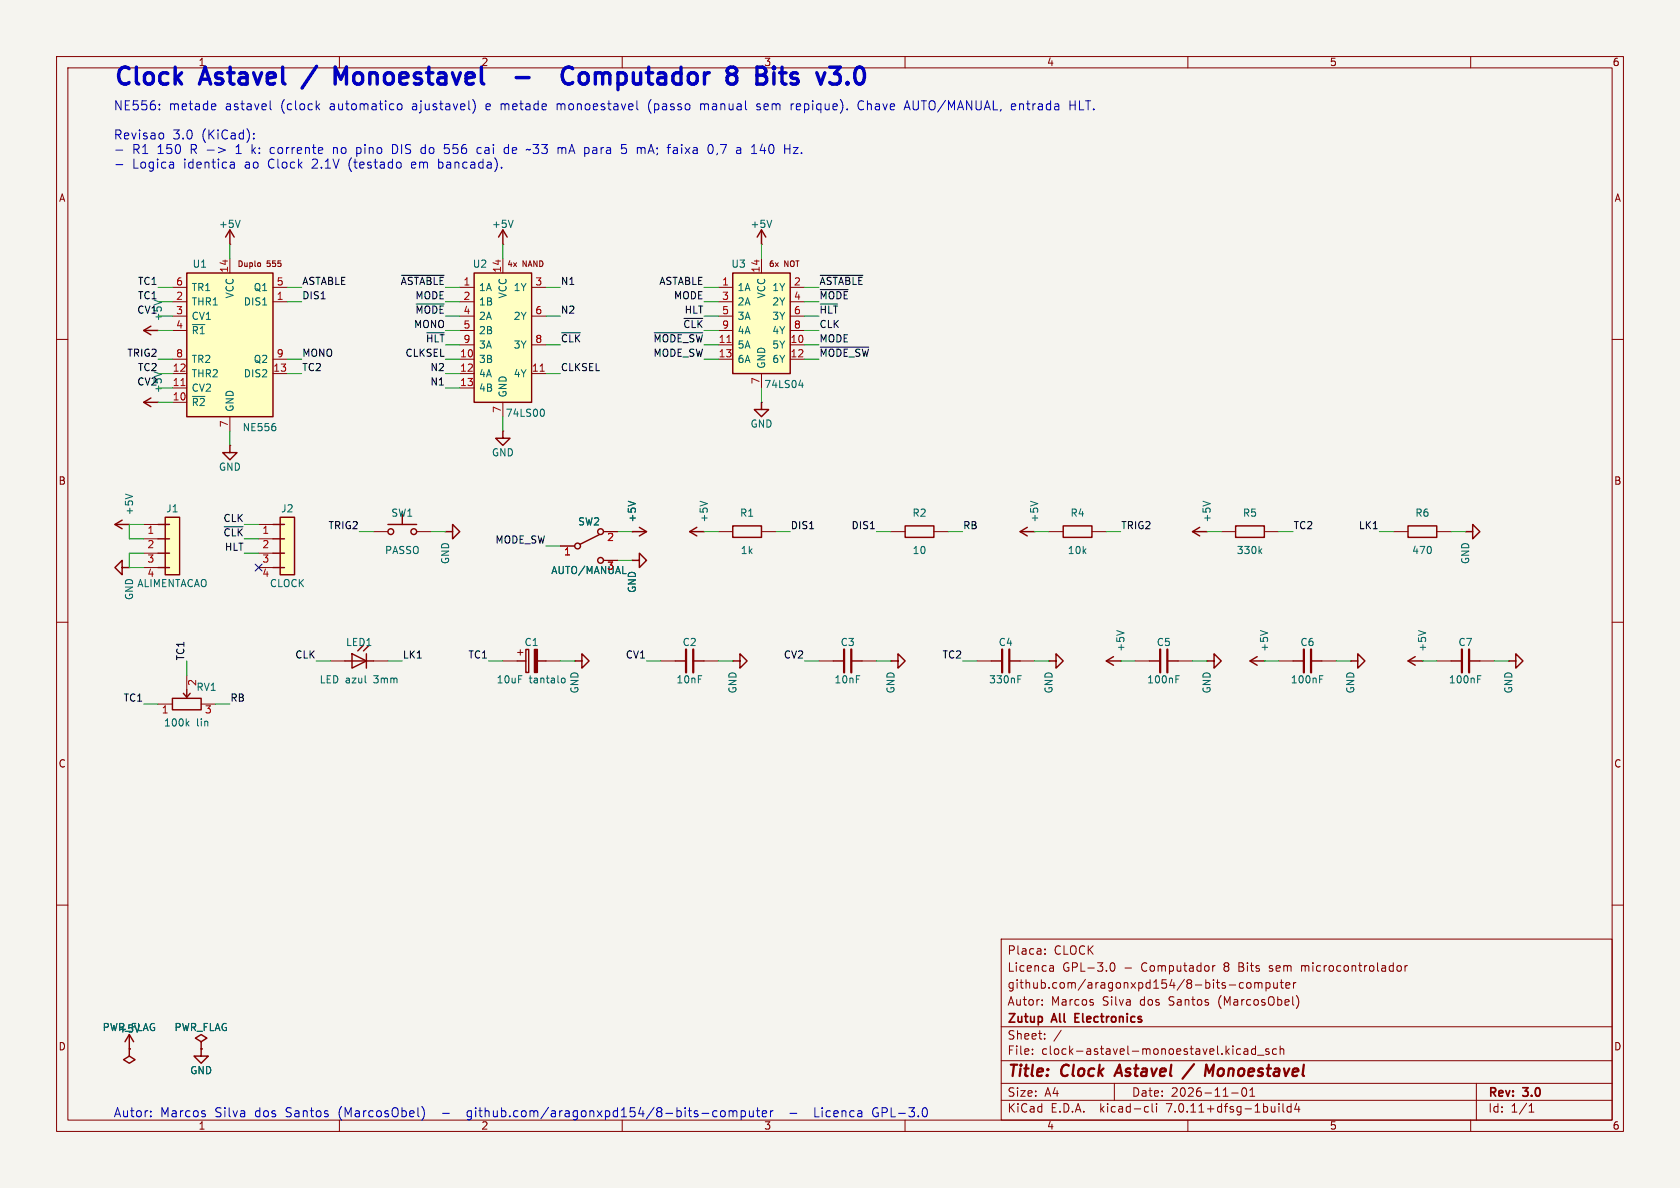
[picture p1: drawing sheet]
<svg xmlns="http://www.w3.org/2000/svg" width="297mm" height="210mm" viewBox="0 0 297 210" stroke-linecap="round" stroke-linejoin="round" font-family="sans-serif">
<path d="M0 0h297v210h-297z" fill="#f5f4ef" stroke="#f5f4ef" stroke-width=".18"/>
<g fill="none" stroke="#840000" stroke-width=".18">
<path d="M10 10h277v190h-277zM12 12h273v186h-273zM60 10v2M110 10v2M160 10v2M210 10v2M260 10v2M10 60h2M27.9 58.4h.1M30.5 50.8h2.5M30.5 53.3h2.5M30.5 55.9h2.5"/>
<path d="M30.5 58.4h2.5M40.6 43.2h.1M40.6 45.7v2.6M46 46.5l.1 .1-.1 .5M48.3 50.8h2.5M48.3 53.3h2.5M81.3 50.8h2.5M81.3 53.3h2.5M81.3 55.9h2.5M81.3 58.4h2.5M88.9 43.2h.1M88.9 45.7v2.6"/>
<path d="M94 50.8h2.5M94 55.9h2.5M127 50.8h2.5M127 53.3h2.5M127 55.9h2.5M127 58.4h2.5M134.6 43.2h.1M134.6 45.7v2.6M139.7 50.8h2.5M139.7 53.3h2.5M139.7 55.9h2.5M139.7 58.4h2.5"/>
<path d="M285 60h2M27.9 71.1h.1M30.5 63.5h2.5M30.5 66h2.5M30.5 68.6h2.5M30.5 71.1h2.5M40.6 78.7h.1M40.6 73.7v2.5M48.3 63.5h2.5M48.3 66h2.5M81.3 61h2.5M81.3 63.5h2.5"/>
<path d="M81.3 66h2.5M81.3 68.6h2.5M88.9 76.2h.1M88.9 71.1v2.6M94 61h2.5M94 66h2.5M127 61h2.5M127 63.5h2.5M134.6 71.1h.1M134.6 66v2.6M139.7 61h2.5M139.7 63.5h2.5"/>
<path d="M22.9 92.7h.1M25.4 92.7h2.5M25.4 95.3h2.5M25.4 97.8h2.5M45.7 92.7h2.6M45.7 95.3h2.6M45.7 97.8h2.6M66 94h2.6M73.7 94h2.5M78.7 94h.1M99.1 96.5h2.5M106.7 94h2.5"/>
<path d="M106.7 99.1h2.5M111.8 94h.1M111.8 99.1h.1M124.5 94h.1M127 94h2.5M134.6 94h2.6M157.5 94h2.5M165.1 94h2.5M182.9 94h.1M185.4 94h2.6M193 94h2.6M213.4 94h.1"/>
<path d="M215.9 94h2.5M223.5 94h2.6M246.4 94h2.5M254 94h2.5M259.1 94h.1M10 110h2M22.9 100.3h.1M25.4 100.3h2.5M33 119.4v2.5M45.7 100.3h2.6M58.4 116.8h2.6M66 116.8h2.6"/>
<path d="M88.9 116.8h2.5M96.5 116.8h2.6M101.6 116.8h.1M116.8 116.8h2.6M124.5 116.8h2.5M129.5 116.8h.1M144.8 116.8h2.5M152.4 116.8h2.5M157.5 116.8h.1M172.7 116.8h2.6M180.3 116.8h2.6M185.4 116.8h.1"/>
<path d="M198.1 116.8h.1M200.7 116.8h2.5M208.3 116.8h2.5M213.4 116.8h.1M223.5 116.8h.1M226.1 116.8h2.5M233.7 116.8h2.5M238.8 116.8h.1M251.5 116.8h.1M254 116.8h2.5M261.6 116.8h2.6M266.7 116.8h.1"/>
<path d="M285 110h2M27.9 124.5h2.6M35.6 124.5h2.5M10 160h2M285 160h2M177 166h108v32h-108zM184.2 177.6v.1M184.2 176.8v.1M184.7 168.6v.1M184.7 167.8v.1M185.7 170.7h.3l.2 .2v.8M186.2 171.6l-.5 .1"/>
<path d="M186.2 171.1h-.5M193.2 177.3v.3M196.4 170.3l.2-.1a.81 .81 0 0 1 .6 .6 .81 .81 0 0 1-.3 .8l-.2 .1a.81 .81 0 0 1-.3-1.4zM214.4 170.7v1M214.8 170.7l-.3 .1-.1 .2M217.3 174.1h1.2M219.8 173.8l-.4-.1-.3 .3v.4l.1 .2h.6M220.5 173.8l.2-.1 .4 .1 .1 .6-.2 .2-.3 .1-.2-.1zM221.8 173.8l.4-.1 .3 .2M221.8 173.7v1M222.5 173.9l.2-.2 .3 .1 .1 .9M222.5 173.9v.8"/>
<path d="M223.8 173.8l.4-.1 .3 .3v.4l-.1 .2h-.6M223.8 173.7v1.5M225.2 173.7v.9l.4 .1 .2-.1M225.8 173.7v1M226.3 173.7h.6M226.5 173.2v1.3l.4 .2M227.3 174.2l.7-.1v-.3l-.5-.1-.2 .2 .1 .7h.6M228.7 173.7v1M229.1 173.7l-.3 .1-.1 .2M229.2 176a1.72 1.72 0 0 1 0 2.3M230.1 170.7v1M230.2 170.8h-.1"/>
<path d="M247 171l.2-.3 .4 .1 .1 .2v.4l-.1 .2-.4 .1-.2-.3M248.4 170.7v1M248.8 170.7l-.3 .1-.1 .2M22.9 185.4h.1M35.6 185.4h.1M60 198v2M110 198v2M160 198v2M177 194.5h108M177 191.5h108M177 187.5h108M177 181.5h108"/>
<path d="M182.5 186.3v.1M182.5 185.5v.1M184.7 183.6v.1M184.7 182.8v.1M187.6 182.1l-1.3 2M197 191.5v3M202.6 195.6l.4 .1M203 196.5l-.4 .1M203.7 195.1v1.3l.2 .2M204.5 195.1v.1M204.5 195.6v1M210 198v2"/>
<path d="M217.7 193.2h1.2M218.9 185.4l.4 .1M219.3 186.3l-.4 .1M219.7 192.4l.2-.1a.81 .81 0 0 1 .6 .6 .81 .81 0 0 1-.3 .8l-.2 .1a.81 .81 0 0 1-.3-1.4zM220 185.5h.5l.1 .9M220.6 185.8h-.5a.29 .29 0 0 0-.2 .3 .29 .29 0 0 0 .2 .3l.5-.1M221 193.8h.8M221 192.7l.4-.4v1.5M222 185.5l-.5-.1-.3 .3v.4l.2 .2h.6M222 184.9v1.5M222.3 186.5h1.2M224.3 185.5l-.3-.1-.3 .2 .1 .2 .5 .2v.3h-.6"/>
<path d="M225.7 185.5l-.5-.1-.2 .3v.4l.1 .2h.6M226.1 195.1v.1M226.1 195.6v1M226.3 185.5l.2-.1 .4 .1 .1 .9M226.3 184.9v1.5M226.8 195.1v1.3l.2 .2M228.2 195.7l-.4-.1-.3 .3v.4l.2 .2h.5M228.2 195.1v1.5M229.2 195l-.3 1.1h.9M229.6 195.6v1M260 198v2M261 191.5v6.5"/>
<path d="M270.3 196.6h.9M270.3 195.5l.4-.4v1.5"/>
</g>
<g fill="none" stroke="#840000" stroke-width=".4">
<path d="M121.3 114.8v4.1M122.6 114.8v4.1M149.2 114.8v4.1M150.5 114.8v4.1M177.2 114.8v4.1M178.4 114.8v4.1M205.1 114.8v4.1M206.4 114.8v4.1M230.5 114.8v4.1M231.8 114.8v4.1M258.4 114.8v4.1M259.7 114.8v4.1"/>
<path d="M197.9 188.2l-.9 2M211.1 188.1l-2 2.6M213.3 188.2l.5 1.4 .8-1.4-.3 2"/>
</g>
<path d="M190.1 179.9h.5M190.8 179.2h-.7v1.5h.7" fill="none" stroke="#840000" stroke-width=".3"/>
<g fill="none" stroke="#840000" stroke-width=".25">
<path d="M25.4 58.4h2.5M26.7 57.7l-1.3 .7 1.3 .8M33 48.3h15.3v25.4h-15.3zM39.9 41.9l.7-1.3 .8 1.3M40.6 40.6v2.6M83.8 48.3h10.2v22.8h-10.2zM88.1 41.9l.8-1.3 .8 1.3M88.9 40.6v2.6M129.5 48.3h10.2v17.7h-10.2zM133.9 41.9l.7-1.3 .8 1.3M134.6 40.6v2.6M25.4 71.1h2.5"/>
<path d="M26.7 70.4l-1.3 .7 1.3 .8M40.6 78.7v1.3h1.3l-1.3 1.3-1.2-1.3h1.2M88.9 76.2v1.3h1.3l-1.3 1.2-1.3-1.2h1.3M134.6 71.1v1.3h1.3l-1.3 1.3-1.3-1.3h1.3M20.3 92.7h2.6M21.6 91.9l-1.3 .8 1.3 .8M27.9 92.7h2.1M27.9 97.8h2.1M27.9 95.3h2.1M29.2 91.4h2.5v10.2h-2.5zM48.3 92.7h2M48.3 97.8h2"/>
<path d="M48.3 95.3h2M49.5 91.4h2.6v10.2h-2.6zM68.6 92.7h5.1M71.1 90.9v1.8M78.7 94h1.3v-1.3l1.3 1.3-1.3 1.3v-1.3M105.9 94.5l-3.4 1.7M111.8 99.1h1.2v-1.3l1.3 1.3-1.3 1.2v-1.2M111.8 94h2.5M113 93.2l1.3 .8-1.3 .7M121.9 94h2.6M123.2 93.2l-1.3 .8 1.3 .7M129.5 93h5.1v2h-5.1z"/>
<path d="M160 93h5.1v2h-5.1zM180.3 94h2.6M181.6 93.2l-1.3 .8 1.3 .7M188 93h5v2h-5zM210.8 94h2.6M212.1 93.2l-1.3 .8 1.3 .7M218.4 93h5.1v2h-5.1zM248.9 93h5.1v2h-5.1zM259.1 94h1.2v-1.3l1.3 1.3-1.3 1.3v-1.3M21.6 100.3v-1.2l-1.3 1.2 1.3 1.3v-1.3h1.3M27.9 100.3h2.1M48.3 100.3h2"/>
<path d="M61 116.8h5M62.2 115.6l2.6 1.2-2.6 1.3zM64.3 114l-1.1 1.1M64.8 115.6v2.5M65.3 114l-1 1.1M91.4 116.8h1.6M93 114.8h.5v4.1h-.5zM95 116.8h1.5M101.6 116.8h1.3v-1.2l1.2 1.2-1.2 1.3v-1.3M119.4 116.8h1.9M122.6 116.8h1.9M129.5 116.8h1.3v-1.2l1.3 1.2-1.3 1.3v-1.3"/>
<path d="M147.3 116.8h1.9M150.5 116.8h1.9M157.5 116.8h1.2v-1.2l1.3 1.2-1.3 1.3v-1.3M175.3 116.8h1.9M178.4 116.8h1.9M185.4 116.8h1.3v-1.2l1.3 1.2-1.3 1.3v-1.3M195.6 116.8h2.5M196.8 116.1l-1.2 .7 1.2 .8M203.2 116.8h1.9M206.4 116.8h1.9M213.4 116.8h1.2v-1.2l1.3 1.2-1.3 1.3v-1.3M221 116.8h2.5"/>
<path d="M222.2 116.1l-1.2 .7 1.2 .8M228.6 116.8h1.9M231.8 116.8h1.9M238.8 116.8h1.2v-1.2l1.3 1.2-1.3 1.3v-1.3M248.9 116.8h2.6M250.2 116.1l-1.3 .7 1.3 .8M256.5 116.8h1.9M259.7 116.8h1.9M266.7 116.8h1.3v-1.2l1.2 1.2-1.2 1.3v-1.3M30.5 123.4h5.1v2.1h-5.1zM32.4 122.6l.6 .7 .6-.7M33 121.9v1.4"/>
<path d="M22.1 184.2l.8-1.3 .7 1.3M22.9 182.9v3.8l1 .6-1 .7-1.1-.7 1.1-.6M35.6 184.2l1-.7-1-.6-1.1 .6 1.1 .7v2.5h1.2l-1.2 1.3-1.3-1.3h1.3"/>
<circle cx="69.1" cy="94" r=".51"/>
<circle cx="73.2" cy="94" r=".51"/>
<circle cx="102.1" cy="96.5" r=".51"/>
<circle cx="106.2" cy="94" r=".51"/>
<circle cx="106.2" cy="99.1" r=".51"/>
</g>
<g fill="none" stroke="#006464" stroke-width=".18">
<path d="M42.5 38.9l-.5 1.3M90.7 38.9l-.4 1.3M136.4 38.9l-.4 1.3M27.2 53l1.3 .5M27.2 65.7l1.3 .5M48.7 75.5v.5M95.9 72.3a.79 .79 0 0 1 0 1.3M141.2 68.1h.8M141.8 67.7v.8M22.2 87.3l1.2 .5M111.1 88.6l1.2 .4M123.8 88.6l1.2 .4"/>
<path d="M182.2 88.6l1.3 .4M212.7 88.6l1.2 .4M222.7 97.4l.4 .5M223.1 97l-.5 .5M99.4 119.9h.3l.2 .2-.1 .6h-.4M179.9 119.4h.7M197.4 111.5l1.3 .4M207.9 119.4h.6M222.8 111.5l1.3 .4M233.3 119.4h.6M250.8 111.5l1.2 .4M261.2 119.4h.6"/>
<path d="M33.1 127.9l.3 .4M33.4 127.5l-.5 .5M179.9 120.1h.5M207.9 120.1h.4M233.3 120.1h.4M261.2 120.1h.5"/>
</g>
<g fill="#ffffc2" stroke="#ffffc2" stroke-width=".18">
<path d="M129.5 48.3h10.2v17.7h-10.2z"/>
<path d="M49.5 91.4h2.6v10.2h-2.6z"/>
<path d="M29.2 91.4h2.5v10.2h-2.5z"/>
<path d="M83.8 48.3h10.2v22.8h-10.2z"/>
<path d="M33 48.3h15.3v25.4h-15.3z"/>
</g>
<path d="M32 68.2h.7M95.5 65.6h.7M128.5 60.5h.7" fill="none" stroke="#a90000" stroke-width=".18"/>
<path d="M94.5 114.8h.5v4.1h-.5z" fill="#840000" stroke="#840000" stroke-width=".25"/>
<path d="M71 48.7h7.5M73.6 53.7h4.9M75.4 58.8h3.1M99.3 58.8h3.3M115.7 58.8h8.5M120.9 56.3h3.3M145 48.7h7.6M145 53.7h3.1M145 51.2h5M145 61.4h8.6M39.6 93.1h3.4" fill="none" stroke="#0f0f0f" stroke-width=".18"/>
<g fill="none" stroke="#0000c2" stroke-width=".18">
<path d="M28.2 19.3v.1M28.2 18.4v.2M37.9 18.4h.2l.1 .3-.8 .2M38.1 19.3l-.2 .1M47.8 17.8v1.4l.2 .2M56.1 18.8l.4 .6M56.5 18.4l-.6 .6M70.3 18.5l.2-.1 .5 .1 .1 .6-.2 .2-.4 .1-.2-.1zM83.9 18a1.87 1.87 0 0 1-.3 2M112.6 17.8v1.4l.2 .2M114.7 18.7l.1 .9M123.9 18.4v1"/>
<path d="M133.8 19.3l.4 .1M134.2 18.4h-.2l-.2 .2 .1 .2 .3 .1M139.9 18.4v1M140.3 18.4h-.3l-.1 .3M151.8 18a.78 .78 0 0 0-.1 1 .78 .78 0 0 0 .9 .3M159.8 19.4l.6-1.6 .5 1.6M160 19h.7M178.8 18.9l.8-.2-.1-.3h-.5l-.2 .2 .1 .7h.6M189.2 17.8v1.6M189.2 18.6h.9M190.1 17.8v1.6M20.5 26.5h1.2"/>
<path d="M20.5 29.1h1.2M28.6 23.5l.3 .3v.5l-.3 .3M30.6 28.7l.1 1M30.7 29.6l-.2 .1M30.7 29l-.2 .1M38.6 26.1l1.2 .4-1.2 .5M40.7 28.7h.7v1M40.7 29.6h.7M41.4 29l-.7 .2M44.9 24.4v.2M44.9 23.6v.1M63.1 26.1v1.6"/>
<path d="M63.1 27.1h.1M63.2 26.1l-.1 .1M69.8 25.5h-.4v1.6h.4M70.8 28.7l.1 .3v.4l-.1 .2M78.6 25.5h.8M78.6 27.1h.5M79.1 26.2h-.5M85.1 26.2l-.5-.1-.3 .3v.4l.2 .3h.6M88.7 29.6v.1M89.1 26.8l.3 .3h.5M89.9 26.2l-.5-.1-.3 .3M89.9 25.5v1.6"/>
<path d="M99.3 26.2v.1M99.3 26.3v.8M99.8 26.1h-.2l-.3 .2M109.9 25.5h.8M110.1 26.2h.4l.3 .3v.3l-.2 .3h-.5M113.8 26.1l.2 .2v.8M119.2 26.1l.5 .1M119.8 26.5h-.6M119.8 27.1h-.6M125.7 25.5a1 1 0 0 1 0 1.6M126.8 27.1l-.1 .3M133.2 25.8l.1-.3v1.6"/>
<path d="M134.8 25.5l-.4 1.1h1M140.3 26.1h.8l-.8 1h.8M26.7 197.3v.1M26.7 196.4v.2M36.3 197v.3M74.6 195.6a1.83 1.83 0 0 1 0 2.4M82.7 197.9l.1 .1M82.7 196.4l-.1 .3v.4l.1 .2M126 197.1l.3 .3 .5-.1M126.8 196.4h-.5l-.3 .3M127.5 196.4h.4l.3 .3v.4l-.3 .3-.4-.1-.1-.2v-.4zM128.9 196.5l.5-.1 .2 .2"/>
<path d="M128.9 196.4v1M129.6 196.6l.2-.2h.4l.1 1M129.6 196.6v.8M131 196.4h.5l.3 .3v.4l-.2 .2h-.6M131 196.4v1.6M132.5 196.4l.1 .9 .3 .1 .3-.1M133.2 196.4v1M133.7 196.4h.6M133.9 195.8v1.4l.1 .1 .3 .1M134.8 196.9l.7-.2v-.3h-.5l-.2 .2v.7h.7M136.2 196.4v1M136.7 196.4h-.3l-.2 .3"/>
<path d="M139.6 196.8h1.3M144.1 195.8v1.6h.7M155 196.7h.3M155.2 195.9a.79 .79 0 0 0-1 .6 .79 .79 0 0 0 .6 .9l.4-.1"/>
</g>
<g fill="none" stroke="#0000c2" stroke-width=".6">
<path d="M22.8 12.1a1.03 1.03 0 0 0-1.5 .2M24.1 11.9v2.5M31 11.9v3M35.3 14.9l1-3 1 3M40.7 11.9v2.5M50 11.9v2.5M56 11.7l-2.6 3.9M59.3 14.9v-3l1 2.1 1-2.1v3M75.8 11.9v2.5M85.1 11.9v2.5M91.3 13.7h2.2M101.3 12.1a1.12 1.12 0 0 0-1.3-.1 1.12 1.12 0 0 0-.6 1.1 1.27 1.27 0 0 0 .3 1.4 1.27 1.27 0 0 0 1.4 .2l.2-.1"/>
<path d="M102.7 13a.81 .81 0 0 1 1.3 .4v.9a.81 .81 0 0 1-.8 .6 .81 .81 0 0 1-.8-.6v-.9zM105.3 12.9v2M105.7 12.9l-.4 .2M114.7 11.9v2.5M120.4 11.9v3M128.7 12.1l.4-.2h.6l.4 .2M133.8 13.3h1M134.8 11.9h-1v3h1.2a.8 .8 0 0 0 .6-.9 .8 .8 0 0 0-.8-.7M135.4 12.4a.77 .77 0 0 1-.6 .9M136.8 11.9l-.1 .1 .1 .1M136.8 11.9l.2 .1-.2 .1M136.8 11.9v.2"/>
<path d="M138.3 11.9v2.5M140.7 13.9l.3 .1 .1 .3-.1 .4-.3 .2M140.7 12.9l.3 .1M146.7 11.9h1.8l-1 1.1M151.4 12.1a.69 .69 0 0 1 1.1 0M152.7 12.4l.1 .6-.1 1.3"/>
</g>
<g fill="none" stroke="#009600" stroke-width=".18">
<path d="M27.9 55.9h2.6M27.9 53.3h2.6M27.9 50.8h2.6M27.9 58.4h2.6M40.6 43.2v2.5M50.8 53.3h2.5M50.8 50.8h2.5M78.7 53.3h2.6M78.7 58.4h2.6M88.9 43.2v2.5M96.5 55.9h2.6M96.5 50.8h2.6"/>
<path d="M124.5 55.9h2.5M124.5 53.3h2.5M124.5 50.8h2.5M134.6 43.2v2.5M142.2 55.9h2.6M142.2 53.3h2.6M142.2 50.8h2.6M142.2 58.4h2.6M27.9 68.6h2.6M27.9 66h2.6M27.9 63.5h2.6M27.9 71.1h2.6"/>
<path d="M40.6 76.2v2.5M50.8 66h2.5M50.8 63.5h2.5M78.7 68.6h2.6M78.7 66h2.6M78.7 63.5h2.6M88.9 73.7v2.5M96.5 66h2.6M96.5 61h2.6M124.5 63.5h2.5M134.6 68.6v2.5M142.2 61h2.6"/>
<path d="M142.2 63.5h2.6M25.4 97.8h-2.5v2.5h2.5M25.4 92.7h-2.5v2.6h2.5M43.2 97.8h2.5M43.2 92.7h2.5M63.5 94h2.5M76.2 94h2.5M96.5 96.5h2.6M109.2 94h2.6M109.2 99.1h2.6M124.5 94h2.5M137.2 94h2.5"/>
<path d="M154.9 94h2.6M167.6 94h2.6M182.9 94h2.5M195.6 94h2.5M213.4 94h2.5M226.1 94h2.5M243.8 94h2.6M256.5 94h2.6M33 116.8v2.6M55.9 116.8h2.5M68.6 116.8h2.5M86.4 116.8h2.5"/>
<path d="M99.1 116.8h2.5M114.3 116.8h2.5M127 116.8h2.5M142.2 116.8h2.6M154.9 116.8h2.6M170.2 116.8h2.5M182.9 116.8h2.5M198.1 116.8h2.6M210.8 116.8h2.6M223.5 116.8h2.6M236.2 116.8h2.6M251.5 116.8h2.5"/>
<path d="M264.2 116.8h2.5M25.4 124.5h2.5M38.1 124.5h2.5"/>
</g>
<path d="M45.1 99.7l1.2 1.2M46.3 99.7l-1.2 1.2" fill="none" stroke="#000084" stroke-width=".18"/>
<g font-size="4.2" fill="#0000c2">
<text x="20" y="16.5">Clock</text>
<text x="35.8" y="16.5">Astavel</text>
<text x="61.7" y="16.5">Monoestavel</text>
<text x="106.8" y="16.5">Computador</text>
<text x="137.2" y="16.5">8</text>
<text x="143.5" y="16.5">Bits</text>
</g>
<g font-size="2.8" fill="#840000">
<text x="178" y="190.9">Title:</text>
<text x="187.7" y="190.9">Clock</text>
<text x="198.2" y="190.9">Astavel</text>
<text x="211.1" y="190.9">/</text>
<text x="215.5" y="190.9">Monoestavel</text>
</g>
<g font-size="2.2" fill="#0000c2">
<text x="20" y="19.8">NE556:</text>
<text x="29.8" y="19.8">metade</text>
<text x="39.9" y="19.8">astavel</text>
<text x="49.7" y="19.8">(clock</text>
<text x="58.5" y="19.8">automatico</text>
<text x="73.2" y="19.8">ajustavel)</text>
<text x="86.3" y="19.8">e metade</text>
<text x="99.1" y="19.8">monoestavel</text>
<text x="115.4" y="19.8">(passo</text>
<text x="124.8" y="19.8">manual</text>
<text x="134.9" y="19.8">sem</text>
<text x="141" y="19.8">repique).</text>
<text x="153.1" y="19.8">Chave</text>
<text x="161.5" y="19.8">AUTO/MANUAL,</text>
<text x="180.5" y="19.8">entrada</text>
<text x="190.9" y="19.8">HLT.</text>
<text x="20" y="25">Revisao</text>
<text x="23.3" y="27.5">R1</text>
<text x="27.8" y="27.5">150</text>
<text x="30.5" y="25">3.0</text>
<text x="33.7" y="27.5">R -&gt;</text>
<text x="35.7" y="25">(KiCad):</text>
<text x="42" y="27.5">1</text>
<text x="44.9" y="27.5">k:</text>
<text x="48.3" y="27.5">corrente</text>
<text x="59.6" y="27.5">no</text>
<text x="63.8" y="27.5">pino</text>
<text x="70.3" y="27.5">DIS do</text>
<text x="79.8" y="27.5">556</text>
<text x="85.7" y="27.5">cai</text>
<text x="90.6" y="27.5">de</text>
<text x="94.8" y="27.5">~33</text>
<text x="100.4" y="27.5">mA para</text>
<text x="111.9" y="27.5">5</text>
<text x="114.8" y="27.5">mA;</text>
<text x="120.4" y="27.5">faixa</text>
<text x="127.6" y="27.5">0,7</text>
<text x="132.8" y="27.5">a</text>
<text x="135.6" y="27.5">140</text>
<text x="141.5" y="27.5">Hz.</text>
<text x="23.3" y="30.1">Logica</text>
<text x="32.5" y="30.1">identica</text>
<text x="43.3" y="30.1">ao</text>
<text x="47.6" y="30.1">Clock</text>
<text x="55.5" y="30.1">2.1V</text>
<text x="62" y="30.1">(testado</text>
<text x="73.3" y="30.1">em</text>
<text x="78.2" y="30.1">bancada).</text>
<text x="20" y="197.8">Autor:</text>
<text x="28.3" y="197.8">Marcos</text>
<text x="38" y="197.8">Silva</text>
<text x="45.2" y="197.8">dos</text>
<text x="50.7" y="197.8">Santos</text>
<text x="60.2" y="197.8">(MarcosObel)</text>
<text x="78.7" y="197.8">-</text>
<text x="83.4" y="197.8">github.com/aragonxpd154/8-bits-computer</text>
<text x="145.4" y="197.8">Licenca</text>
<text x="155.8" y="197.8">GPL-3.0</text>
</g>
<g font-size="2.1" fill="#840000">
<text x="178" y="172">Licenca</text>
<text x="178" y="169">Placa:</text>
<text x="186.3" y="169">CLOCK</text>
<text x="187.8" y="172">GPL-3.0</text>
<text x="198.7" y="172">-</text>
<text x="201.9" y="172">Computador</text>
<text x="216.6" y="172">8</text>
<text x="219.4" y="172">Bits</text>
<text x="224.9" y="172">sem</text>
<text x="230.7" y="172">microcontrolador</text>
<text x="178" y="178">Autor:</text>
<text x="178" y="175">github.com/aragonxpd154/8-bits-computer</text>
<text x="185.8" y="178">Marcos</text>
<text x="195" y="178">Silva</text>
<text x="201.7" y="178">dos</text>
<text x="206.9" y="178">Santos</text>
<text x="215.8" y="178">(MarcosObel)</text>
<text x="178" y="184">Sheet:</text>
<text x="178" y="181.2">Zutup</text>
<text x="186.1" y="181.2">All</text>
<text x="190.7" y="181.2">Electronics</text>
<text x="178" y="186.7">File:</text>
<text x="184.1" y="186.7">clock-astavel-monoestavel.kicad_sch</text>
<text x="178" y="196.9">KiCad</text>
<text x="178" y="194.1">Size:</text>
<text x="184.7" y="194.1">A4</text>
<text x="185.7" y="196.9">E.D.A.</text>
<text x="194.6" y="196.9">kicad-cli</text>
<text x="200" y="194.1">Date:</text>
<text x="206.5" y="196.9">7.0.11+dfsg-1build4</text>
<text x="207" y="194.1">2026-11-01</text>
<text x="263" y="194.3">Rev:</text>
<text x="263" y="196.9">Id:</text>
<text x="267.1" y="196.9">1/1</text>
<text x="269.4" y="194.3">3.0</text>
</g>
<g font-size="1.8" fill="#840000">
<text x="35" y="11.9">1</text>
<text x="85" y="11.9">2</text>
<text x="185" y="11.9">4</text>
<text x="235" y="11.9">5</text>
<text x="285" y="11.9">6</text>
<text x="10.3" y="35.9">A</text>
<text x="285.3" y="35.9">A</text>
<text x="10.3" y="85.9">B</text>
<text x="285.3" y="85.9">B</text>
<text x="91.1" y="116.1">+</text>
<text x="10.3" y="135.9">C</text>
<text x="285.3" y="135.9">C</text>
<text x="10.3" y="185.9">D</text>
<text x="285.3" y="185.9">D</text>
<text x="35" y="199.9">1</text>
<text x="85" y="199.9">2</text>
<text x="135" y="199.9">3</text>
<text x="185" y="199.9">4</text>
<text x="235" y="199.9">5</text>
<text x="285" y="199.9">6</text>
</g>
<text font-size="1.8" fill="#0000c2" x="135" y="11.9">3</text>
<g font-size="1.8" fill="#006464">
<text x="38.6" y="40.5">+5V</text>
<text x="86.9" y="40.5">+5V</text>
<text x="132.6" y="40.5">+5V</text>
<text x="34" y="47.5">U1</text>
<text x="83.5" y="47.5">U2</text>
<text x="129.2" y="47.5">U3</text>
<text x="33.8" y="51.7">TR1</text>
<text x="41.5" y="52.9" transform="rotate(-90 41.5 52.9)">VCC</text>
<text x="44.8" y="51.7">Q1</text>
<text x="84.6" y="51.7">1A</text>
<text x="89.8" y="52.9" transform="rotate(-90 89.8 52.9)">VCC</text>
<text x="90.7" y="51.7">1Y</text>
<text x="130.3" y="51.7">1A</text>
<text x="135.5" y="52.9" transform="rotate(-90 135.5 52.9)">VCC</text>
<text x="136.4" y="51.7">1Y</text>
<text x="28.8" y="56.9" transform="rotate(-90 28.8 56.9)">+5V</text>
<text x="33.8" y="54.2">THR1</text>
<text x="33.8" y="56.7">CV1</text>
<text x="33.8" y="59.3">~{R1}</text>
<text x="43" y="54.2">DIS1</text>
<text x="84.6" y="54.2">1B</text>
<text x="84.6" y="56.7">2A</text>
<text x="84.6" y="59.3">2B</text>
<text x="90.7" y="56.7">2Y</text>
<text x="130.3" y="54.2">2A</text>
<text x="130.3" y="56.7">3A</text>
<text x="130.3" y="59.3">4A</text>
<text x="136.4" y="54.2">2Y</text>
<text x="136.4" y="56.7">3Y</text>
<text x="136.4" y="59.3">4Y</text>
<text x="33.8" y="64.4">TR2</text>
<text x="44.8" y="64.4">Q2</text>
<text x="84.6" y="64.4">3B</text>
<text x="84.6" y="61.8">3A</text>
<text x="90.7" y="61.8">3Y</text>
<text x="130.3" y="61.8">5A</text>
<text x="130.3" y="64.4">6A</text>
<text x="135.5" y="65.3" transform="rotate(-90 135.5 65.3)">GND</text>
<text x="136.4" y="61.8">5Y</text>
<text x="136.4" y="64.4">6Y</text>
<text x="33.8" y="72">~{R2}</text>
<text x="33.8" y="69.4">CV2</text>
<text x="33.8" y="66.9">THR2</text>
<text x="43" y="66.9">DIS2</text>
<text x="84.6" y="66.9">4A</text>
<text x="84.6" y="69.4">4B</text>
<text x="89.8" y="70.4" transform="rotate(-90 89.8 70.4)">GND</text>
<text x="90.7" y="66.9">4Y</text>
<text x="135" y="68.8">74LS04</text>
<text x="41.5" y="72.9" transform="rotate(-90 41.5 72.9)">GND</text>
<text x="42.8" y="76.4">NE556</text>
<text x="89.3" y="73.9">74LS00</text>
<text x="132.6" y="75.8">GND</text>
<text x="38.6" y="83.4">GND</text>
<text x="86.9" y="80.9">GND</text>
<text x="23.7" y="91.2" transform="rotate(-90 23.7 91.2)">+5V</text>
<text x="29.3" y="90.8">J1</text>
<text x="49.6" y="90.8">J2</text>
<text x="69.1" y="91.5">SW1</text>
<text x="102.1" y="93.1">SW2</text>
<text x="112.6" y="92.5" transform="rotate(-90 112.6 92.5)">+5V</text>
<text x="125.3" y="92.5" transform="rotate(-90 125.3 92.5)">+5V</text>
<text x="130.7" y="91.5">R1</text>
<text x="161.2" y="91.5">R2</text>
<text x="183.7" y="92.5" transform="rotate(-90 183.7 92.5)">+5V</text>
<text x="189.2" y="91.5">R4</text>
<text x="214.2" y="92.5" transform="rotate(-90 214.2 92.5)">+5V</text>
<text x="219.6" y="91.5">R5</text>
<text x="250.1" y="91.5">R6</text>
<text x="68" y="98.1">PASSO</text>
<text x="79.6" y="99.8" transform="rotate(-90 79.6 99.8)">GND</text>
<text x="97.4" y="101.7">AUTO/MANUAL</text>
<text x="130.9" y="98.1">1k</text>
<text x="161.2" y="98.1">10</text>
<text x="188.7" y="98.1">10k</text>
<text x="218.5" y="98.1">330k</text>
<text x="249.5" y="98.1">470</text>
<text x="259.9" y="99.8" transform="rotate(-90 259.9 99.8)">GND</text>
<text x="23.7" y="106.2" transform="rotate(-90 23.7 106.2)">GND</text>
<text x="24.2" y="104">ALIMENTACAO</text>
<text x="47.6" y="104">CLOCK</text>
<text x="112.6" y="104.9" transform="rotate(-90 112.6 104.9)">GND</text>
<text x="61.1" y="114.4">LED1</text>
<text x="92.6" y="114.4">C1</text>
<text x="120.6" y="114.4">C2</text>
<text x="148.5" y="114.4">C3</text>
<text x="176.5" y="114.4">C4</text>
<text x="199" y="115.3" transform="rotate(-90 199 115.3)">+5V</text>
<text x="204.4" y="114.4">C5</text>
<text x="224.4" y="115.3" transform="rotate(-90 224.4 115.3)">+5V</text>
<text x="229.8" y="114.4">C6</text>
<text x="252.3" y="115.3" transform="rotate(-90 252.3 115.3)">+5V</text>
<text x="257.7" y="114.4">C7</text>
<text x="34.6" y="122.3">RV1</text>
<text x="35" y="121.4" transform="rotate(-90 35 121.4)">2</text>
<text x="56.4" y="121">LED azul</text>
<text x="66.2" y="121">3mm</text>
<text x="87.7" y="121">10uF</text>
<text x="93.5" y="121">tantalo</text>
<text x="102.5" y="122.7" transform="rotate(-90 102.5 122.7)">GND</text>
<text x="119.5" y="121">10nF</text>
<text x="130.4" y="122.7" transform="rotate(-90 130.4 122.7)">GND</text>
<text x="147.4" y="121">10nF</text>
<text x="158.3" y="122.7" transform="rotate(-90 158.3 122.7)">GND</text>
<text x="174.8" y="121">330nF</text>
<text x="186.3" y="122.7" transform="rotate(-90 186.3 122.7)">GND</text>
<text x="202.7" y="121">100nF</text>
<text x="214.2" y="122.7" transform="rotate(-90 214.2 122.7)">GND</text>
<text x="228.1" y="121">100nF</text>
<text x="239.6" y="122.7" transform="rotate(-90 239.6 122.7)">GND</text>
<text x="256" y="121">100nF</text>
<text x="267.6" y="122.7" transform="rotate(-90 267.6 122.7)">GND</text>
<text x="28.9" y="128.6">100k</text>
<text x="34.7" y="128.6">lin</text>
<text x="18" y="182.5">PWR_FLAG</text>
<text x="20.8" y="182.7">+5V</text>
<text x="30.7" y="182.5">PWR_FLAG</text>
<text x="33.5" y="190.1">GND</text>
</g>
<g font-size="1.8" fill="#0f0f0f">
<text x="24.3" y="53">TC1</text>
<text x="24.3" y="50.5">TC1</text>
<text x="53.3" y="53">DIS1</text>
<text x="53.3" y="50.5">ASTABLE</text>
<text x="73.3" y="53">MODE</text>
<text x="99.1" y="50.5">N1</text>
<text x="116.5" y="50.5">ASTABLE</text>
<text x="119.1" y="53">MODE</text>
<text x="144.8" y="53">~{MODE}</text>
<text x="144.8" y="50.5">~{ASTABLE}</text>
<text x="24.2" y="55.5">CV1</text>
<text x="73.1" y="58.1">MONO</text>
<text x="99.1" y="55.5">N2</text>
<text x="120.9" y="55.5">HLT</text>
<text x="144.8" y="55.5">~{HLT}</text>
<text x="144.8" y="58.1">CLK</text>
<text x="22.4" y="63.2">TRIG2</text>
<text x="24.3" y="65.7">TC2</text>
<text x="53.3" y="63.2">MONO</text>
<text x="53.3" y="65.7">TC2</text>
<text x="71.6" y="63.2">CLKSEL</text>
<text x="76" y="65.7">N2</text>
<text x="99.1" y="65.7">CLKSEL</text>
<text x="99.1" y="60.6">~{CLK}</text>
<text x="115.4" y="63.2">MODE_SW</text>
<text x="144.8" y="63.2">~{MODE_SW}</text>
<text x="144.8" y="60.6">MODE</text>
<text x="24.2" y="68.2">CV2</text>
<text x="28.8" y="69.6" transform="rotate(-90 28.8 69.6)">+5V</text>
<text x="76" y="68.2">N1</text>
<text x="39.4" y="92.4">CLK</text>
<text x="58" y="93.6">TRIG2</text>
<text x="139.7" y="93.6">DIS1</text>
<text x="150.4" y="93.6">DIS1</text>
<text x="170.2" y="93.6">RB</text>
<text x="198.1" y="93.6">TRIG2</text>
<text x="228.6" y="93.6">TC2</text>
<text x="240.1" y="93.6">LK1</text>
<text x="39.7" y="97.4">HLT</text>
<text x="87.5" y="96.2">MODE_SW</text>
<text x="32.7" y="116.8" transform="rotate(-90 32.7 116.8)">TC1</text>
<text x="52.1" y="116.5">CLK</text>
<text x="71.1" y="116.5">LK1</text>
<text x="82.7" y="116.5">TC1</text>
<text x="110.5" y="116.5">CV1</text>
<text x="138.5" y="116.5">CV2</text>
<text x="166.5" y="116.5">TC2</text>
<text x="21.7" y="124.1">TC1</text>
<text x="40.6" y="124.1">RB</text>
</g>
<g font-size="1.8" fill="#a90000">
<text x="31" y="53.1">2</text>
<text x="31" y="50.5">6</text>
<text x="40.4" y="48.3" transform="rotate(-90 40.4 48.3)">14</text>
<text x="48.8" y="53.1">1</text>
<text x="48.8" y="50.5">5</text>
<text x="81.8" y="53.1">2</text>
<text x="88.6" y="48.3" transform="rotate(-90 88.6 48.3)">14</text>
<text x="94.5" y="50.5">3</text>
<text x="127.6" y="50.5">1</text>
<text x="127.6" y="53.1">3</text>
<text x="134.4" y="48.3" transform="rotate(-90 134.4 48.3)">14</text>
<text x="140.3" y="50.5">2</text>
<text x="140.3" y="53.1">4</text>
<text x="31" y="55.6">3</text>
<text x="31" y="58.2">4</text>
<text x="81.8" y="58.2">5</text>
<text x="94.5" y="55.6">6</text>
<text x="127.6" y="55.6">5</text>
<text x="140.3" y="55.6">6</text>
<text x="140.3" y="58.2">8</text>
<text x="30.4" y="65.8">12</text>
<text x="31" y="63.2">8</text>
<text x="48.2" y="65.8">13</text>
<text x="48.8" y="63.2">9</text>
<text x="81.2" y="63.2">10</text>
<text x="81.2" y="65.8">12</text>
<text x="93.9" y="65.8">11</text>
<text x="94.5" y="60.7">8</text>
<text x="127" y="63.2">13</text>
<text x="139.7" y="60.7">10</text>
<text x="139.7" y="63.2">12</text>
<text x="30.4" y="70.9">10</text>
<text x="30.4" y="68.3">11</text>
<text x="81.2" y="68.3">13</text>
<text x="134.4" y="68" transform="rotate(-90 134.4 68)">7</text>
<text x="40.4" y="75.6" transform="rotate(-90 40.4 75.6)">7</text>
<text x="88.6" y="73.1" transform="rotate(-90 88.6 73.1)">7</text>
<text x="26" y="94.7">1</text>
<text x="107.2" y="96">2</text>
<text x="26" y="97.2">2</text>
<text x="26" y="99.8">3</text>
<text x="46.3" y="97.2">2</text>
<text x="46.3" y="99.8">3</text>
<text x="99.6" y="98.5">1</text>
<text x="107.2" y="101">3</text>
<text x="26" y="102.3">4</text>
<text x="46.3" y="102.3">4</text>
<text x="28.5" y="126.4">1</text>
<text x="36.1" y="126.4">3</text>
</g>
<g font-size="1.8" fill="#009600">
<text x="70.7" y="50.5">~{ASTABLE} 1</text>
<text x="73.3" y="55.5">~{MODE} 4</text>
<text x="120.7" y="58.1">~{CLK} 9</text>
<text x="75.2" y="60.6">~{HLT} 9</text>
<text x="115.4" y="60.6">~{MODE_SW}11</text>
<text x="39.4" y="94.9">~{CLK} 1</text>
</g>
<g font-size="1.4" fill="#840000">
<text x="41.9" y="47.3">Duplo</text>
<text x="47.1" y="47.3">555</text>
<text x="89.6" y="47.3">4x</text>
<text x="92.3" y="47.3">NAND</text>
<text x="135.9" y="47.3">6x</text>
<text x="138.6" y="47.3">NOT</text>
</g>
</svg>
